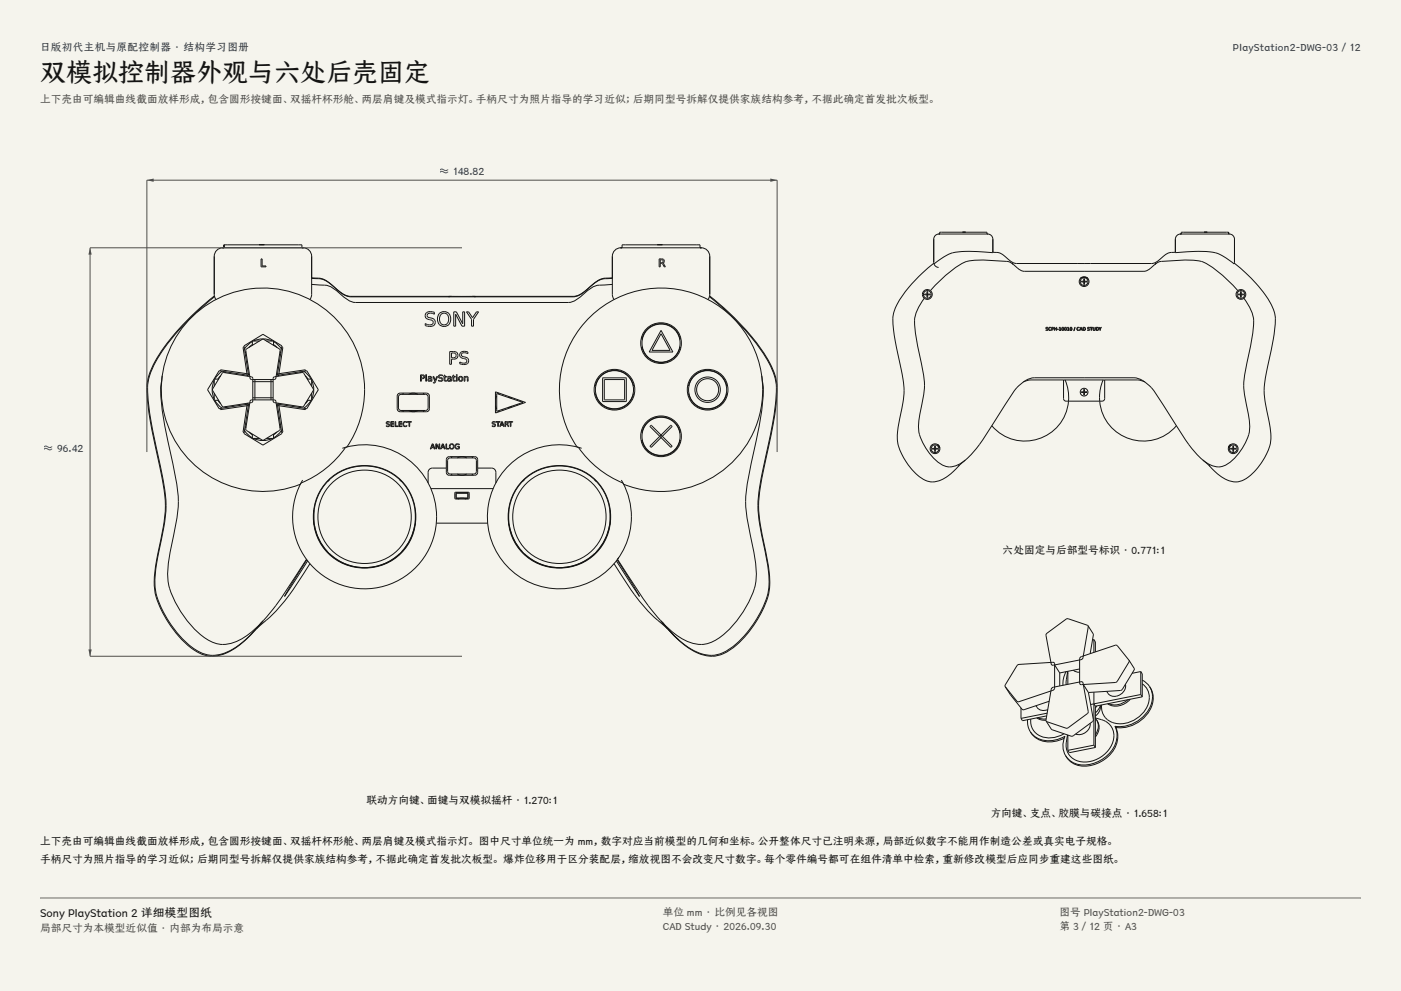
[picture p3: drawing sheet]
<svg xmlns="http://www.w3.org/2000/svg" width="420mm" height="297mm" viewBox="0 0 420 297" stroke-linecap="round" stroke-linejoin="round" font-family="sans-serif">
<g fill="#f5f4ed">
<path d="M0 0h420v297h-420z"/>
<path d="M12 12h396v275h-396z"/>
</g>
<g fill="none" stroke="#141413" stroke-width=".3">
<path d="M66.8 74.3h.3v-.9h23.4v.9h.4M66.8 74.3a2.54 2.54 0 0 0-2.6 2.5v11.4l.6 1.6M66.8 74.3h-.2M66.8 74.3h24.1M77.7 73.3h1.5M78.2 73.3h.1M78.3 77.6h.3v2.1h1.1v.3h-1.4zM78.5 73.3h.1M79.1 73.3h.1M90.9 74.3a2.54 2.54 0 0 1 2.5 2.5v11.4l-.5 1.6M90.9 74.3h.1M186.1 74.3h.4v-.9h23.4v.9h.3"/>
<path d="M186.1 74.3a2.54 2.54 0 0 0-2.5 2.5v11.4l.5 1.6M186.1 74.3h-.1M186.1 74.3h24.1M197 73.3h1.6M197.6 73.3h.1M197.6 77.6h.7a.67 .67 0 0 1 .8 .4 .67 .67 0 0 1-.4 .9l.8 1.1h-.4l-.4-.8-.4-.2h-.4v1h-.3zM197.9 73.3h.1M197.9 77.9h.4a.43 .43 0 0 1 .5 .4 .43 .43 0 0 1-.5 .4h-.4zM198.4 73.3h.1M210.2 74.3a2.54 2.54 0 0 1 2.6 2.5v11.4l-.6 1.6M210.2 74.3h.2M64.3 88.7a69.5 69.5 0 0 0-18.4 20.8l-1.1 2.5a17.7 17.7 0 0 0-.5 9.2l1.1 7.2 2.6 12.1a40.1 40.1 0 0 1 0 22l-.1 .8a41.6 41.6 0 0 0-1.4 14.3 31.4 31.4 0 0 0 12.6 17.8 10.3 10.3 0 0 0 11.6-1.2 38.8 38.8 0 0 0 7.9-7.8"/>
<path d="M64.3 88.8v.1M64.3 88.9h.1M64.3 88.9a69 69 0 0 0-18.2 20.7l-1.1 2.5a17.6 17.6 0 0 0-.5 9.1l1.2 7.2 2.5 12a40.3 40.3 0 0 1-.1 22.4 41.5 41.5 0 0 0-1.4 14.8 31.3 31.3 0 0 0 12.7 17.6 10.7 10.7 0 0 0 12-1.7l3.3-2.8 3.7-4.1M93.4 83.3a7.9 7.9 0 0 1 7.2 3l1.2 1.1a6.3 6.3 0 0 0 5.4 1.4h28.2M93.4 83.4a9.5 9.5 0 0 1 7.8 3.6l1.2 .9a6.1 6.1 0 0 0 4.9 1.1h62.3a6.5 6.5 0 0 0 5.7-1.6l.5-.4a9.6 9.6 0 0 1 6-3.5l1.8-.1M93.4 85.2l1.6 .2a8.3 8.3 0 0 1 6.6 2.3l1.6 1.4a6 6 0 0 0 5.2 1.6h61.2a6.3 6.3 0 0 0 5-2.3l.8-.7a6.7 6.7 0 0 1 5.9-2.3l2.3-.2M127.9 93.7l1.1-.3 1.2 .2v.6l-.4-.2a.96 .96 0 0 0-1.2-.1 .96 .96 0 0 0-.4 1.1l.4 .2a1.55 1.55 0 0 1 1.8 1.9 2.48 2.48 0 0 1-2.9 .5v-.6l.2 .1a1.26 1.26 0 0 0 2.2-.7 2.01 2.01 0 0 0-1.8-.8 1.12 1.12 0 0 1-.2-1.9zM131.7 94a2.18 2.18 0 0 1 3.3 .7 2.18 2.18 0 0 1-1.4 3.1 2.25 2.25 0 0 1-2.3-1.2 2.25 2.25 0 0 1 .4-2.6zM132.3 94.1a1.49 1.49 0 0 1 1.8 .2 1.49 1.49 0 0 1 .4 1.7 1.39 1.39 0 0 1-1.6 1.4 1.39 1.39 0 0 1-1.1-1.8l.1-.7zM135.4 88.8h6.2M135.4 88.8l-1 .1 .4 .1M136 93.5h.8l1.9 3.6v-3.6h.6v4.3h-.8l-1.9-3.6v3.6h-.6z"/>
<path d="M139.8 93.5h.7l1.2 1.7 1.1-1.7h.7l-1.6 2.2v2.1h-.5v-2.1zM141.6 88.8l1 .1-.4 .1M183.6 83.3a7.6 7.6 0 0 0-6.9 2.8 7.7 7.7 0 0 1-7 2.7h-28.1M198.2 99l3.5 6.5h-7.1zM212.7 88.9a70.1 70.1 0 0 1 18.2 20.7 16.4 16.4 0 0 1 1.6 11l-1.1 7.3-2.3 11.2a43 43 0 0 0-1.3 18.1l.5 3a57.2 57.2 0 0 1 2.2 16.2 30.2 30.2 0 0 1-13.3 19 10.7 10.7 0 0 1-11.6-1.9l-3.3-2.8-3.7-4.1M212.7 88.9h.1M212.7 88.8h.1M212.7 88.7a70.4 70.4 0 0 1 18.5 20.9 16.5 16.5 0 0 1 1.5 11l-1.1 7.3-2.3 11.2a43.2 43.2 0 0 0-1.3 18.3l.5 2.9a57.5 57.5 0 0 1 2.2 16.3 30.3 30.3 0 0 1-13.3 19 10.7 10.7 0 0 1-11.6-1.8 40.6 40.6 0 0 1-7.4-7.4M48.6 112.6l-.1 1.2a20.7 20.7 0 0 0 .1 8.5l2.2 12.1a69.3 69.3 0 0 1 2.6 17.5l-1 6.7a63.7 63.7 0 0 0-2.1 14.9 28.1 28.1 0 0 0 8 15.1 11.7 11.7 0 0 0 9.6 4.5 19.3 19.3 0 0 0 11.1-7.1M64.2 114a6.6 6.6 0 0 0 0 5.6M64.2 117.8v2.2h1.3M64.4 120l1 1.3 1.2 1"/>
<path d="M65.3 120l.9 1M65.5 113.6h-1.3v2.2M65.9 111.2l.2-.4 8.3 1.2 .4 .4M66.2 112.6l-.9 1M66.6 111.3l-1.2 1-1 1.3M66.7 111.7l8.9 1.3 .2 .4v6.8l-.2 .4-8.9 1.3-3-5zM67.9 111.5l-.5 .2M73.2 103.6l5.6-3.4 5.7 3.4-1.4 8.9 8.9-1.4 3.4 5.7-3.4 5.7-8.9-1.4 1.4 8.8-5.7 3.5-5.6-3.5 1.3-8.8-8.8 1.4-3.5-5.7 3.5-5.7 8.8 1.4zM73.2 103.9l-.3 .2 1.2 8.3M73.7 105.4l-.2 .4M73.8 104.7l4.9-3 5.2 3-1.3 8.8-.4 .2h-6.7l-.5-.2zM74 112.4l.4 .4"/>
<path d="M75.7 102.4l-1.4 .9-1 1.3M75.7 103.3l-1.1 .8M75.8 119.2h6.1M75.8 114.4h6.1M76 102.2a6.6 6.6 0 0 1 5.7 0M76.4 113.7v6.1M77.8 102.2h-2.1v1.3M79.9 102.2h2.1v1.3M81.2 113.7v6.1M82 102.4l1.3 .9 1.1 1.3M82 103.3l1 .8M82.1 113l8.8-1.3 3.1 5-3.1 5.2-8.8-1.3-.2-.4v-6.8z"/>
<path d="M83.6 112.4l-.4 .4M83.9 105.4l.3 .4M84.5 103.9l.3 .2-1.2 8.3M89.8 111.5l.5 .2M91.1 111.3l1.2 1 1 1.3M91.5 112.6l.9 1M91.7 111.2l-.2-.4-8.3 1.2-.4 .4M92.1 113.6h1.3v2.2M92.4 120l-.9 1M93.3 120l-1 1.3-1.2 1M93.4 114a6.6 6.6 0 0 1 0 5.6M93.4 117.8v2.2h-1.3"/>
<path d="M119.3 118.1l.7-.3h7.8a.89 .89 0 0 1 .9 .9v3.8a.89 .89 0 0 1-.9 .9h-7.8a.89 .89 0 0 1-.9-.9v-3.8zM119.7 118.4l.5-.2 7.7 .1 .4 .7v3.6l-.7 .4h-7.7l-.4-.7v-3.3zM121 117.8l-.4 .4M122.5 118.2l1.4-.4 1.4 .4M126.1 112.3h.5a.62 .62 0 0 1 .7 .8 .62 .62 0 0 1-1 .4v.8h-.2zM126.3 112.6h.3a.36 .36 0 0 1 .4 .3 .36 .36 0 0 1-.4 .4h-.3zM126.8 117.8l.4 .4M127.6 112.3h.3v2h-.3zM128.4 112.9l.1-.1a.66 .66 0 0 1 1 .6v.9h-.3v-.3a.51 .51 0 0 1-.6 .3 .51 .51 0 0 1-.3-.6 .51 .51 0 0 1 .6-.3l.3-.1a.55 .55 0 0 0-.8-.2zM128.6 113.6l.6-.1a.4 .4 0 0 1-.2 .6 .4 .4 0 0 1-.5-.3zM129.2 113.3v.1M129.8 112.8h.2l.5 1.1 .4-1.1h.3l-1 2h-.3l.5-.6z"/>
<path d="M131.6 112.5a.68 .68 0 0 1 1.1 .2 .45 .45 0 0 0-.7-.2 .45 .45 0 0 0-.1 .6 .69 .69 0 0 1 .9 .8 .69 .69 0 0 1-1.2 .3l-.2-.3a.49 .49 0 0 0 .7 .3 .49 .49 0 0 0 .2-.7 .63 .63 0 0 1-.7-.3 .63 .63 0 0 1 0-.7zM133.2 112.4h.2v.4h.5v.2h-.5v.9l.5 .2v.2l-.7-.3v-1h-.2zM134.2 112.9l.1-.1a.66 .66 0 0 1 1 .6v.9h-.2v-.3a.51 .51 0 0 1-.7 .3 .51 .51 0 0 1-.3-.6 .51 .51 0 0 1 .6-.3l.4-.1a.55 .55 0 0 0-.9-.2zM134.4 113.6l.7-.1a.4 .4 0 0 1-.2 .6 .4 .4 0 0 1-.6-.3zM134.8 105.4h1.2a1.15 1.15 0 0 1 1.3 1.1 1.15 1.15 0 0 1-1.3 1.1h-.7v1.6h-.5zM135.1 113.3v.1M135.3 105.8h.7a.72 .72 0 0 1 .7 .7 .72 .72 0 0 1-.7 .7h-.7zM135.8 112.4h.2v.4h.5v.2h-.5v.9l.5 .2v.2l-.7-.3v-1h-.2zM136.8 112.8h.3v1.5h-.3zM136.8 112.3h.3v.3h-.3zM138.2 105.6l.9-.3 1.2 .2v.5l-.6-.2a.8 .8 0 0 0-1 0 .8 .8 0 0 0-.2 .9l.1 .1a1.83 1.83 0 0 1 1.9 1.3 1.7 1.7 0 0 1-2.5 1l-.2-.1v-.5l.4 .2a.96 .96 0 0 0 1.2 .2 .96 .96 0 0 0 .5-1.1l-.3-.2a1.85 1.85 0 0 1-1.8-1.2zM139.1 112.8h.3v.2a.52 .52 0 0 1 .6-.2 .52 .52 0 0 1 .3 .6v.9h-.2v-.9a.37 .37 0 0 0-.4-.4 .37 .37 0 0 0-.3 .4v.9h-.3z"/>
<path d="M148.5 117.4l9 3.2-9 3.2zM148.9 118.7l-.4 .9M148.9 117.9l7.9 2.7-7.9 2.7zM149.3 118.1h.1M149.5 117.8l-.2 .3M150.9 118.3l-.3 .2M152.3 119.1l1.2 .4M155.1 119.8l.1 .3M178.2 115.5h.4M178.2 118.1h.4M178.5 118.1a5.8 5.8 0 0 0 5.7 4.5 5.8 5.8 0 0 0 5.7-4.5M178.5 115.5a5.8 5.8 0 0 1 5.7-4.5 5.8 5.8 0 0 1 5.7 4.5"/>
<path d="M180.7 113.3h7v7h-7zM181.2 113.8l6-.1v6.1h-6zM187.2 113.7l.1 .1M189.8 115.5h.4M189.8 118.1h.4M192.2 101.6h.4M192.2 104.1h.4M192.5 104.1a5.8 5.8 0 0 0 5.7 4.6 5.8 5.8 0 0 0 5.7-4.6M192.5 101.6a5.8 5.8 0 0 1 5.7-4.6 5.8 5.8 0 0 1 5.7 4.6M198.2 100l2.7 5h-5.5zM203.7 101.6h.4M203.7 104.1h.4"/>
<path d="M206.2 115.5h.4M206.2 118.1h.4M206.4 115.5a5.8 5.8 0 0 1 5.7-4.5 5.8 5.8 0 0 1 5.7 4.5M206.4 118.1a5.8 5.8 0 0 0 5.7 4.5 5.8 5.8 0 0 0 5.7-4.5M217.7 115.5h.4M217.7 118.1h.4M228.4 112.6l.1 1.3a20 20 0 0 1-.1 8.4l-2.2 12.1a69.3 69.3 0 0 0-2.6 17.5l1 6.7a63.7 63.7 0 0 1 2.1 14.9 28.1 28.1 0 0 1-8 15.1 11.7 11.7 0 0 1-9.6 4.5 19.3 19.3 0 0 1-11.1-7.1M67.4 121.9l.5 .2M73.3 129l1 1.3 1.4 .9M73.5 127.8l.2 .4M74.1 121.2l-1.2 8.3 .3 .2M74.4 120.8l-.4 .4"/>
<path d="M74.6 129.5l1.1 .8M74.8 121.2l-.4 .4-8.3 1.2-.2-.4M75 120.1l.5-.3h6.7l.4 .3 1.3 8.8-5 3-5.1-3zM75.7 130.1v1.3h2.1M76 131.4a6.6 6.6 0 0 0 5.7 0M82 130.1v1.3h-2.1M82.8 121.2l.4 .4 8.3 1.2 .2-.4M83 129.5l-1 .8M83.2 120.8l.4 .4M83.6 121.2l1.2 8.3-.3 .2M84.2 127.8l-.3 .4M84.4 129l-1.1 1.3-1.3 .9"/>
<path d="M90.3 121.9l-.5 .2M103.6 134.1l-1 .3M103.6 134.1l.3-.1a30.4 30.4 0 0 0-16.9-46.5 30.4 30.4 0 0 0-38.6 30.9 30.4 30.4 0 0 0 41.7 26.6l.1-.2M103.6 134.1a21.6 21.6 0 0 1 27.3 20.5 21.6 21.6 0 0 1-26.7 21.3 21.6 21.6 0 0 1-14-31.1M103.6 134.1a30.2 30.2 0 0 1-13.4 10.7M115.9 126.4h.8v.2l-.2-.1a.31 .31 0 0 0-.4 0 .31 .31 0 0 0-.1 .4 .58 .58 0 0 1 .8 .3 .58 .58 0 0 1-.2 .7 .58 .58 0 0 1-.8-.1l.1-.2a.34 .34 0 0 0 .6 .1 .34 .34 0 0 0-.2-.5l-.5-.3zM117.1 126.4h1v.1h-.8v.5h.8v.1h-.8v.6h.8v.1h-1zM118.4 126.4h.2v1.3h.8v.1h-1zM119.6 126.4h.9v.1h-.7v.5h.7v.1h-.7v.6h.7v.1h-.9zM120.6 123l.4 .4M121 126.5a.58 .58 0 0 1 1 .2 .58 .58 0 0 0-.8 0 .58 .58 0 0 0 0 .8 .58 .58 0 0 0 .8 0 .72 .72 0 0 1-1.1 .1 .72 .72 0 0 1 .1-1.1zM122.1 126.4h1.2v.1h-.5v1.3h-.2v-1.3h-.5z"/>
<path d="M122.5 123l1.4 .4 1.4-.4M127.2 123l-.4 .4M129.6 133h.2l.6 1.6h-.2l-.1-.4h-.7l-.2 .4h-.2zM129.7 133.2l.3 .8h-.6zM130.6 133h.3l.7 1.3v-1.3h.2v1.6h-.3l-.7-1.3v1.3h-.2zM132.6 133h.3l.6 1.6h-.3l-.1-.4h-.7l-.1 .4h-.3zM132.7 133.2l.3 .8h-.5zM133.7 133h.2v1.4h.7v.2h-.9zM134.1 137.1l.6-.2h7.6a.89 .89 0 0 1 .9 .8v3.9a.89 .89 0 0 1-.9 .8h-7.6a.89 .89 0 0 1-.9-.8v-3.9zM134.4 137.5l.5-.3 7.5 .1 .4 .7v3.6l-.7 .5-7.5-.1-.4-.7v-3.3zM135.6 136.9l-.4 .3M136.6 133.2a.66 .66 0 0 1 1.1 .2 .63 .63 0 0 0-.9-.1 .63 .63 0 0 0-.1 .8 .63 .63 0 0 0 .8 .3v-.5h-.3v-.1h.5v.6a.84 .84 0 0 1-1.1 0 .84 .84 0 0 1 0-1.2z"/>
<path d="M137.1 137.2l1.4-.3 1.4 .3M141.4 136.9l.4 .3M147.7 126.4h.8v.2l-.2-.1a.31 .31 0 0 0-.4 0 .31 .31 0 0 0-.1 .4 .58 .58 0 0 1 .7 .3 .58 .58 0 0 1-.2 .7 .58 .58 0 0 1-.8-.1l.1-.2a.34 .34 0 0 0 .6 .1 .34 .34 0 0 0-.1-.5l-.6-.3zM148.5 121.6l.4 1M148.7 126.4h1.2v.1h-.5v1.3h-.2v-1.3h-.5zM149.3 123.1h.1M149.3 123.1l.2 .3M150.4 126.4h.2l.6 1.4h-.3l-.1-.3h-.7l-.1 .3h-.2zM150.5 126.5l.3 .8h-.6zM150.6 122.7l.3 .2M151.4 126.4h.4a.42 .42 0 0 1 .5 .2 .42 .42 0 0 1-.2 .5l.4 .7-.7-.6h-.2v.6h-.2zM151.6 126.5h.2a.27 .27 0 0 1 .3 .3 .27 .27 0 0 1-.3 .2h-.2z"/>
<path d="M152.4 126.4h1.3v.1h-.5v1.3h-.2v-1.3h-.6zM153.5 121.7l-1.2 .4M155.2 121.1l-.1 .4M156.5 120.2v.3M156.5 120.7v.3M173.4 134.1l1 .3M173.4 134.1l-.3-.1a30.4 30.4 0 0 1 16.9-46.5 30.4 30.4 0 0 1 38.6 30.9 30.4 30.4 0 0 1-41.7 26.6l-.1-.2M173.4 134.1a21.6 21.6 0 0 0-27.3 20.5 21.6 21.6 0 0 0 26.7 21.3 21.6 21.6 0 0 0 14-31.1M173.4 134.1a30.2 30.2 0 0 0 13.4 10.7M192.2 129.5h.4M192.2 132h.4M192.5 129.5a5.8 5.8 0 0 1 5.7-4.6 5.8 5.8 0 0 1 5.7 4.6"/>
<path d="M192.5 132a5.8 5.8 0 0 0 5.7 4.6 5.8 5.8 0 0 0 5.7-4.6M194.9 133.7l6.2-6.2 .3 .3-6.1 6.2zM195.2 127.5l6.2 6.2-.2 .3-6.3-6.1zM203.7 129.5h.4M203.7 132h.4M90.7 143.9l-.5 .9M94.1 152.9v3.9a15.4 15.4 0 0 0 15.2 13.3 15.4 15.4 0 0 0 15.2-13.3v-3.9M98.8 143.8l-.6 .6M119.8 143.8l.6 .6M129.2 146.4h18.6M130.8 156.8h15.4M133.8 140.3h-4.2a1.27 1.27 0 0 0-1.3 1.3v3.1"/>
<path d="M135.2 142.1l.4 .3M136.4 147.6h4.2v1.9h-4.2zM136.7 149l.2 .2h3.2l.2-.2M136.7 148l.2-.2h3.2l.2 .2M137.1 142.1l1.4 .3 1.4-.3M137.6 149.4h-.8v-1.7h3.4v1.7h-.8M137.6 149.4l-.3 .2M137.6 149.4h1.8M139.4 149.4l.3 .2M141.8 142.1l-.4 .3M143.2 140.3h4.2a1.27 1.27 0 0 1 1.3 1.3v3.1M152.5 152.9v3.9a15.4 15.4 0 0 0 15.2 13.3 15.4 15.4 0 0 0 15.2-13.3v-3.9"/>
<path d="M157.2 143.8l-.6 .6M178.2 143.8l.6 .6M186.3 143.9l.5 .9M91.9 167.6a143.2 143.2 0 0 1-11.9 17.2l-1 1.2M92 167.8l-6.7 11 6.9-10.7M92.9 168.9a70.7 70.7 0 0 1-13 17l-3 2.6M184.1 168.9a70.7 70.7 0 0 0 13 17l3 2.6M185 167.8l6.7 11-6.9-10.7M185.5 167.1l-.4 .5a143.2 143.2 0 0 0 11.9 17.2l1 1.2M77.5 187.6h.1M79 186l-1.5 1.6M198 186l1.5 1.6"/>
<circle cx="138.1" cy="113.5" r=".72"/>
<circle cx="138.2" cy="113.5" r=".51"/>
<circle cx="184.2" cy="116.8" r="6.1"/>
<circle cx="184.2" cy="116.8" r="5.7"/>
<circle cx="198.2" cy="102.8" r="6.1"/>
<circle cx="198.2" cy="102.8" r="5.7"/>
<circle cx="212.1" cy="116.8" r="6.1"/>
<circle cx="212.1" cy="116.8" r="5.7"/>
<circle cx="212.1" cy="116.8" r="3.8"/>
<circle cx="212.1" cy="116.8" r="3.3"/>
<circle cx="135.4" cy="133.8" r=".78"/>
<circle cx="135.5" cy="133.7" r=".57"/>
<circle cx="198.2" cy="130.8" r="6.1"/>
<circle cx="198.2" cy="130.8" r="5.7"/>
<circle cx="109.2" cy="154.9" r="15.4"/>
<circle cx="109.2" cy="154.9" r="15.3"/>
<circle cx="109.3" cy="154.9" r="14"/>
<circle cx="167.6" cy="154.9" r="15.4"/>
<circle cx="167.6" cy="154.9" r="15.3"/>
<circle cx="167.7" cy="154.9" r="14"/>
</g>
<path d="M44 135.5v-81.5h189v81.5" fill="none" stroke="#504e49" stroke-width=".3"/>
<g fill="#504e49">
<path d="M44 54l2.1-.5v1z"/>
<path d="M230.9 53.5l2.1 .5-2.1 .5z"/>
</g>
<path d="M138.5 74.3h-111.5v122.4h111.5" fill="none" stroke="#504e49" stroke-width=".3"/>
<g fill="#504e49">
<path d="M27 74.3l.5 2h-1z"/>
<path d="M26.5 194.6h1l-.5 2.1z"/>
</g>
<g fill="none" stroke="#141413" stroke-width=".3">
<path d="M279.9 78.9a39.2 39.2 0 0 0-11.7 14 19.5 19.5 0 0 0 .2 9.4l1.3 6.2a27.1 27.1 0 0 1 .3 15.7 19.5 19.5 0 0 0-.7 9.5 17.9 17.9 0 0 0 8.6 10.4 8.3 8.3 0 0 0 7.9-2.8l1.8-1.9M279.9 78.9h.1M280 79.1l.7 .8 .7 .3M281.5 70.1a1.54 1.54 0 0 0-1.6 1.6l.1 7.4M281.5 70.1h-.1M281.5 70.1h.2v-.5h14.2v.5h.2M281.5 70.1h14.6M288.5 69.6h1M288.5 69.6h.1M289.5 69.6h.1M296.1 70.1a1.54 1.54 0 0 1 1.5 1.6v4l-1.6-.1a29.6 29.6 0 0 0-11.5 .6l-4.5 2.9M296.1 70.1h.1"/>
<path d="M297.6 75.6a5.7 5.7 0 0 1 4.9 2.3l.3 .3a4.2 4.2 0 0 0 3.7 .8h35.6a8.7 8.7 0 0 0 4.3-.3l.5-.4a9.5 9.5 0 0 1 4.2-2.6l1.3-.1M303.6 79.1l-.2-.2 .4 .4M303.8 79.3l.3 .2a4.6 4.6 0 0 0 4.4 1.8h33a4.9 4.9 0 0 0 4.7-2M303.8 79.3l-1.5-.9-1.9-.1a32.7 32.7 0 0 0-11.1 .2 35.1 35.1 0 0 0-10.4 8.6M346.2 79.3l1.5-.9 1.9-.1a32.7 32.7 0 0 1 11.1 .2 35.1 35.1 0 0 1 10.4 8.6M346.4 79.1l.2-.2-.4 .4M353.9 70.1h.2v-.5h14.2v.5h.2M353.9 70.1a1.54 1.54 0 0 0-1.5 1.6v4l1.2-.1a31.3 31.3 0 0 1 11.7 .5l2.1 1.1 2.6 1.9M353.9 70.1h-.1M353.9 70.1h14.6M361 69.6h.9M361 69.6h.1"/>
<path d="M361.9 69.6h.1M368.5 70.1a1.54 1.54 0 0 1 1.6 1.6l-.1 7.4M368.5 70.1h.1M370.1 78.9a37.9 37.9 0 0 1 11.7 14.1 13.3 13.3 0 0 1 .2 7.2l-1.9 9.1a26.8 26.8 0 0 0 .1 16 15.1 15.1 0 0 1-.3 10.3 16.7 16.7 0 0 1-7.9 8.6 8.4 8.4 0 0 1-7.8-2.9l-1.8-1.9M370.1 78.9l-.1 .2M370.1 78.9l-.1 .1M277.1 89.4a11.8 11.8 0 0 0-2.6 11l.8 4.5a37.4 37.4 0 0 1 1.7 13l-.2 1.3a36 36 0 0 0-1.4 10 16.4 16.4 0 0 0 7.4 10.3 6.2 6.2 0 0 0 6.6-1.6M277.1 88.1h1.8v.3h-1.8zM277.9 87.4h.2v1.7h-.2zM278.9 87.1a1.46 1.46 0 0 1 .2 2.1 1.46 1.46 0 0 1-2 .2M278.9 87.1a1.46 1.46 0 0 0-2.1 .2 1.46 1.46 0 0 0 .3 2.1M313.6 98.1h.5l-.4 .3a.35 .35 0 0 1 .5 .1 .35 .35 0 0 1-.2 .5 .35 .35 0 0 1-.5-.1h.5v-.3a.31 .31 0 0 1-.4-.1 .31 .31 0 0 1 0-.4z"/>
<path d="M314.5 98.2l.4-.1 .2 .2a.37 .37 0 0 0-.5 0 .37 .37 0 0 0 0 .5 .37 .37 0 0 0 .5 0 .46 .46 0 0 1-.7 .1 .46 .46 0 0 1 .1-.7zM315.3 98.1h.3a.31 .31 0 0 1 .3 .4 .31 .31 0 0 1-.5 .2l-.1 .3zM315.4 98.2h.3v.3h-.3zM316.1 98.1l.1 .4h.5l.1-.4v.9l-.1-.4h-.5l-.1 .4zM317 98.6l.3 .1zM317.5 98.1h.4v.8l.2 .1h-.6l.2-.1v-.7zM318.4 98.2l.1-.1a.42 .42 0 0 1 .4 .5 .42 .42 0 0 1-.5 .3zM318.5 98.2a.33 .33 0 0 1 .3 .4 .33 .33 0 0 1-.3 .3zM319.2 98.2l.1-.1a.42 .42 0 0 1 .4 .5 .42 .42 0 0 1-.5 .3zM319.3 98.2a.33 .33 0 0 1 .3 .4 .33 .33 0 0 1-.3 .3zM320 98.1h.3v.8l.2 .1h-.5l.2-.1v-.7zM320.8 98.2l.1-.1a.42 .42 0 0 1 .5 .5 .42 .42 0 0 1-.6 .3z"/>
<path d="M321 98.2a.33 .33 0 0 1 .3 .4 .33 .33 0 0 1-.4 .3zM322.2 98.1l-.3 1.1zM322.9 98.2l.4-.1 .3 .2a.37 .37 0 0 0-.6 0 .37 .37 0 0 0 0 .5 .37 .37 0 0 0 .6 0 .46 .46 0 0 1-.8 .1 .46 .46 0 0 1 .1-.7zM323.9 83.5l.3-.3h1.6l.3 .3M324 98.1l.5 .9-.2-.2-.7 .2zM324.1 98.2l.2 .5h-.4zM324.1 84.3h1.8v.2h-1.8zM324.6 98.1a.54 .54 0 0 1 .8 .5 .54 .54 0 0 1-.8 .4zM324.8 98.2a.39 .39 0 0 1 .5 .4 .39 .39 0 0 1-.5 .3zM324.9 83.5h.2v1.8h-.2zM326.1 98.1h.5l-.5 .3a.35 .35 0 0 1 .5 .1 .35 .35 0 0 1-.1 .5 .35 .35 0 0 1-.5-.1h.5l-.1-.3a.31 .31 0 0 1-.3-.1 .31 .31 0 0 1 0-.4zM326.7 98.1h.8l-.3 .1v.8l-.1-.8z"/>
<path d="M327.6 98.1l.2 .6a.24 .24 0 0 0 .2 .3 .24 .24 0 0 0 .2-.3l.2-.6v.6a.36 .36 0 0 1-.4 .4 .36 .36 0 0 1-.4-.4zM328.6 98.1a.54 .54 0 0 1 .8 .5 .54 .54 0 0 1-.8 .4zM328.7 98.2a.39 .39 0 0 1 .6 .4 .39 .39 0 0 1-.6 .3zM329.4 98.1l.4 .4 .4-.4-.3 .9zM371.1 87.1a1.46 1.46 0 0 0-.2 2.1 1.46 1.46 0 0 0 2 .2M371.1 87.1a1.46 1.46 0 0 1 2.1 .2 1.46 1.46 0 0 1-.3 2.1M371.1 88.1h1.8v.3h-1.8zM371.9 87.4h.2v1.7h-.2zM372.9 89.4a11.8 11.8 0 0 1 2.6 11l-.8 4.5a37.4 37.4 0 0 0-1.7 13l.2 1.3a36 36 0 0 1 1.4 10 16.4 16.4 0 0 1-7.4 10.3 6.2 6.2 0 0 1-6.6-1.6M318.8 113.9h-7.3a9.1 9.1 0 0 0-4.7 .6M318.8 113.9v5.6a.77 .77 0 0 0 .8 .7h10.8a.77 .77 0 0 0 .8-.7v-5.6M318.8 113.9h12.4"/>
<path d="M319.3 113.9a13.1 13.1 0 0 1-5.1 16.3 13.1 13.1 0 0 1-16.9-2.6M324.1 117.4h1.8v.2h-1.8zM324.9 116.7h.2v1.7h-.2zM330.7 113.9a13.1 13.1 0 0 0 5.1 16.3 13.1 13.1 0 0 0 16.9-2.6M331.2 113.9h8.5a6.1 6.1 0 0 1 3.5 .6M279.4 134.4h1.8v.2h-1.8zM280.2 133.6h.2v1.7h-.2zM281.1 133.2l.6 .9zM289.4 137.9l-2.1 1.8M289.4 137.9l1.8-1.7 2.4-2.9 6.9-10.7a27.8 27.8 0 0 1 5.6-7.6 7.3 7.3 0 0 1 6.4-1.8h22.5a18 18 0 0 1 7 .5l.5 .3a14 14 0 0 1 5.1 5.7l8.3 12.8 2.4 3.1 2.3 2.3M360.6 137.9l2.1 1.8M368.6 133.5l.3-.3-.6 .9z"/>
<path d="M368.8 134.4h1.8v.2h-1.8zM369.6 133.6h.2v1.7h-.2zM305 199.3l.5-.2 10.4-.6 .3 .4v7.3a1.07 1.07 0 0 1-1.1 .9l-9.6 3.2-.6-.1-3.6-4.6zM313.9 189.8l6.1-4.4 6.1 2 .1 .5-1.6 9.5-.5 .3-8.3 1.7-.5-.2-1.7-8.8zM316.2 199.3l1.5 2.4M323.9 196.9l10.7-3.6 .4 .2 3.4 4.4 .1 .3-3.5 6-.4 .3-10.4 .7-.5-.5v-7.3zM326.2 187.5l1.6 2.6-1 5.8M327.9 191.7v3.8M327.9 191.7l.5 .7v3M327.9 191.7l-.4 .1M338.4 197.9h.1M338.5 197.9l1.6 2.7-3.8 6.2-.4 .1-9.6 .6"/>
<path d="M301.3 205.8l1.6 2.4 3.7 4.5 7.9-2.5M301.3 205.8h.1M306.1 212.2v3.1M308.1 215.7l.1 1.9 .7 1.7M308.9 219.3a7.4 7.4 0 0 0 9.3 1.9l1.1-.5a6.2 6.2 0 0 0 .2 5.9M308.9 219.3a7 7 0 0 0 9.1 2.4l1-.5M309 215.5a5.3 5.3 0 0 0 6.5 5.6l2.3-.6 1.2-.6M310.6 211.5a2.5 2.5 0 0 0 3.5 1.2M310.8 215.1l1.3 .6 1.5 .2M311.1 215.1l1.4 .4h1.1M313.8 214.6l-7.3 1.4-.4-.7M313.9 213.7l-7.8 1.6"/>
<path d="M315.3 206.3l.5-.3 8.3-1.7 .5 .1 1.6 8.9-.1 .4-6.1 4.5-6.3-2-.1-.4zM317.7 201.7v3.9M319.6 201.3l-.7 1.8-.2 2.3M319.9 201.2l.2 .7M320 201.6l-.4 3.6M320.1 201.2v3.9M321.8 200.9l1 .5 .9 .1M323.7 200.5l-6 1.2M324.8 205.1l1.5 2.4M326.3 207.5l1.5 8.4-6 4.6-.7 .1-5.8-2-1.7-2.5M326.8 216.8a3.4 3.4 0 0 1-4.4 3.2M327.9 207.4v15.9"/>
<path d="M327.9 210.9l.5 .7M328.4 215.2l1.8 .5a5.1 5.1 0 0 1 2.9 7.9 8.7 8.7 0 0 1-11.2 3.9 4.9 4.9 0 0 1-2.2-5.1l.3-2.1 .1 .4M328.4 215.3l.4 .5M328.4 211.6v12.4M328.8 215.8a3.9 3.9 0 0 1-.4 5.1M328.8 215.8a3.8 3.8 0 0 1-.4 4.4M328.8 211.6l-.4 .5M329.8 211.8l.1 .2M329.9 211.6a3.2 3.2 0 0 1-1.5 3M329.9 211.3l-.6 1.3-.9 1M334.3 217.7a7.2 7.2 0 0 1-2.2 8.6 9.6 9.6 0 0 1-10.8 2l-1.8-1.7M334.3 217.7l.2 .3"/>
<path d="M334.5 218a7.2 7.2 0 0 1-2.2 8.6 9.6 9.6 0 0 1-10.8 2.1l-1-.8-1-1.3M337.4 205.1a3.1 3.1 0 0 1-1.7 3.2 3.1 3.1 0 0 1-3.6-.5l-.3-.6M338.1 209.7a5.5 5.5 0 0 1-5.8 1.2M338.8 209.6a5.4 5.4 0 0 1-6.8 1.3M342 208.1l-15 3M342 201.3l-2.6 .5M342 201.3v6.8M342 208.1l.4 .7M342 201.3l.4 .7v6.8M342.4 203.8l1.3 .9 .9 1.1M342.4 205a5.3 5.3 0 0 1 1.2 7.3 8.5 8.5 0 0 1-11.3 3.6 4.8 4.8 0 0 1-2.1-4.6M342.4 208.8l-14 2.8"/>
<path d="M344.6 205.8a6.8 6.8 0 0 1-1.4 8.4 10.3 10.3 0 0 1-8.9 3.5M344.6 205.8a6.7 6.7 0 0 1-1.1 8.8 10.3 10.3 0 0 1-9 3.4M320.1 220.3v4.6M327.9 223.3l-7.8 1.6M327.9 223.3l.5 .7M328.4 224l-7.8 1.6-.5-.7"/>
<circle cx="278" cy="88.2" r="1.16"/>
<circle cx="325" cy="84.4" r="1.47"/>
<circle cx="325" cy="84.4" r="1.16"/>
<circle cx="372" cy="88.2" r="1.16"/>
<circle cx="325" cy="117.5" r="1.16"/>
<circle cx="280.3" cy="134.5" r="1.47"/>
<circle cx="280.3" cy="134.5" r="1.16"/>
<circle cx="369.7" cy="134.5" r="1.47"/>
<circle cx="369.7" cy="134.5" r="1.16"/>
</g>
<path d="M12 269.3h396zM12 269h396v.3h-396z" fill-rule="evenodd" fill="#504e49"/>
<text font-size="7.8" fill="#141413" x="12" y="24.7">双模拟控制器外观与六处后壳固定</text>
<text font-size="3.5" fill="#141413" x="12" y="274.9">Sony PlayStation 2 详细模型图纸</text>
<g font-size="3.2" fill="#1b365d">
<text x="12" y="15.3">日版初代主机与原配控制器 · 结构学习图册</text>
<text x="369.6" y="15.3">PlayStation2-DWG-03 / 12</text>
<text x="131.8" y="52.4">≈ 148.82</text>
<text x="13.1" y="135.5">≈ 96.42</text>
</g>
<g font-size="3.2" fill="#504e49">
<text x="12" y="30.9">上下壳由可编辑曲线截面放样形成，包含圆形按键面、双摇杆杯形舱、两层肩键及模式指示灯。手柄尺寸为照片指导的学习近似；后期同型号拆解仅提供家族结构参考，不据此确定首发批次板型。</text>
<text x="198.7" y="274.5">单位 mm · 比例见各视图</text>
<text x="317.6" y="274.5">图号 PlayStation2-DWG-03</text>
<text x="12" y="279.3">局部尺寸为本模型近似值 · 内部为布局示意</text>
<text x="198.7" y="278.8">CAD Study · 2026.09.30</text>
<text x="317.6" y="278.8">第 3 / 12 页 · A3</text>
</g>
<g font-size="3.2" fill="#141413">
<text x="300.7" y="166">六处固定与后部型号标识 · 0.771:1</text>
<text x="109.8" y="241">联动方向键、面键与双模拟摇杆 · 1.270:1</text>
<text x="297" y="245">方向键、支点、胶膜与碳接点 · 1.658:1</text>
<text x="12" y="253.3">上下壳由可编辑曲线截面放样形成，包含圆形按键面、双摇杆杯形舱、两层肩键及模式指示灯。 图中尺寸单位统一为 mm，数字对应当前模型的几何和坐标。公开整体尺寸已注明来源，局部近似数字不能用作制造公差或真实电子规格。</text>
<text x="12" y="258.6">手柄尺寸为照片指导的学习近似；后期同型号拆解仅提供家族结构参考，不据此确定首发批次板型。 爆炸位移用于区分装配层，缩放视图不会改变尺寸数字。每个零件编号都可在组件清单中检索，重新修改模型后应同步重建这些图纸。</text>
</g>
</svg>
